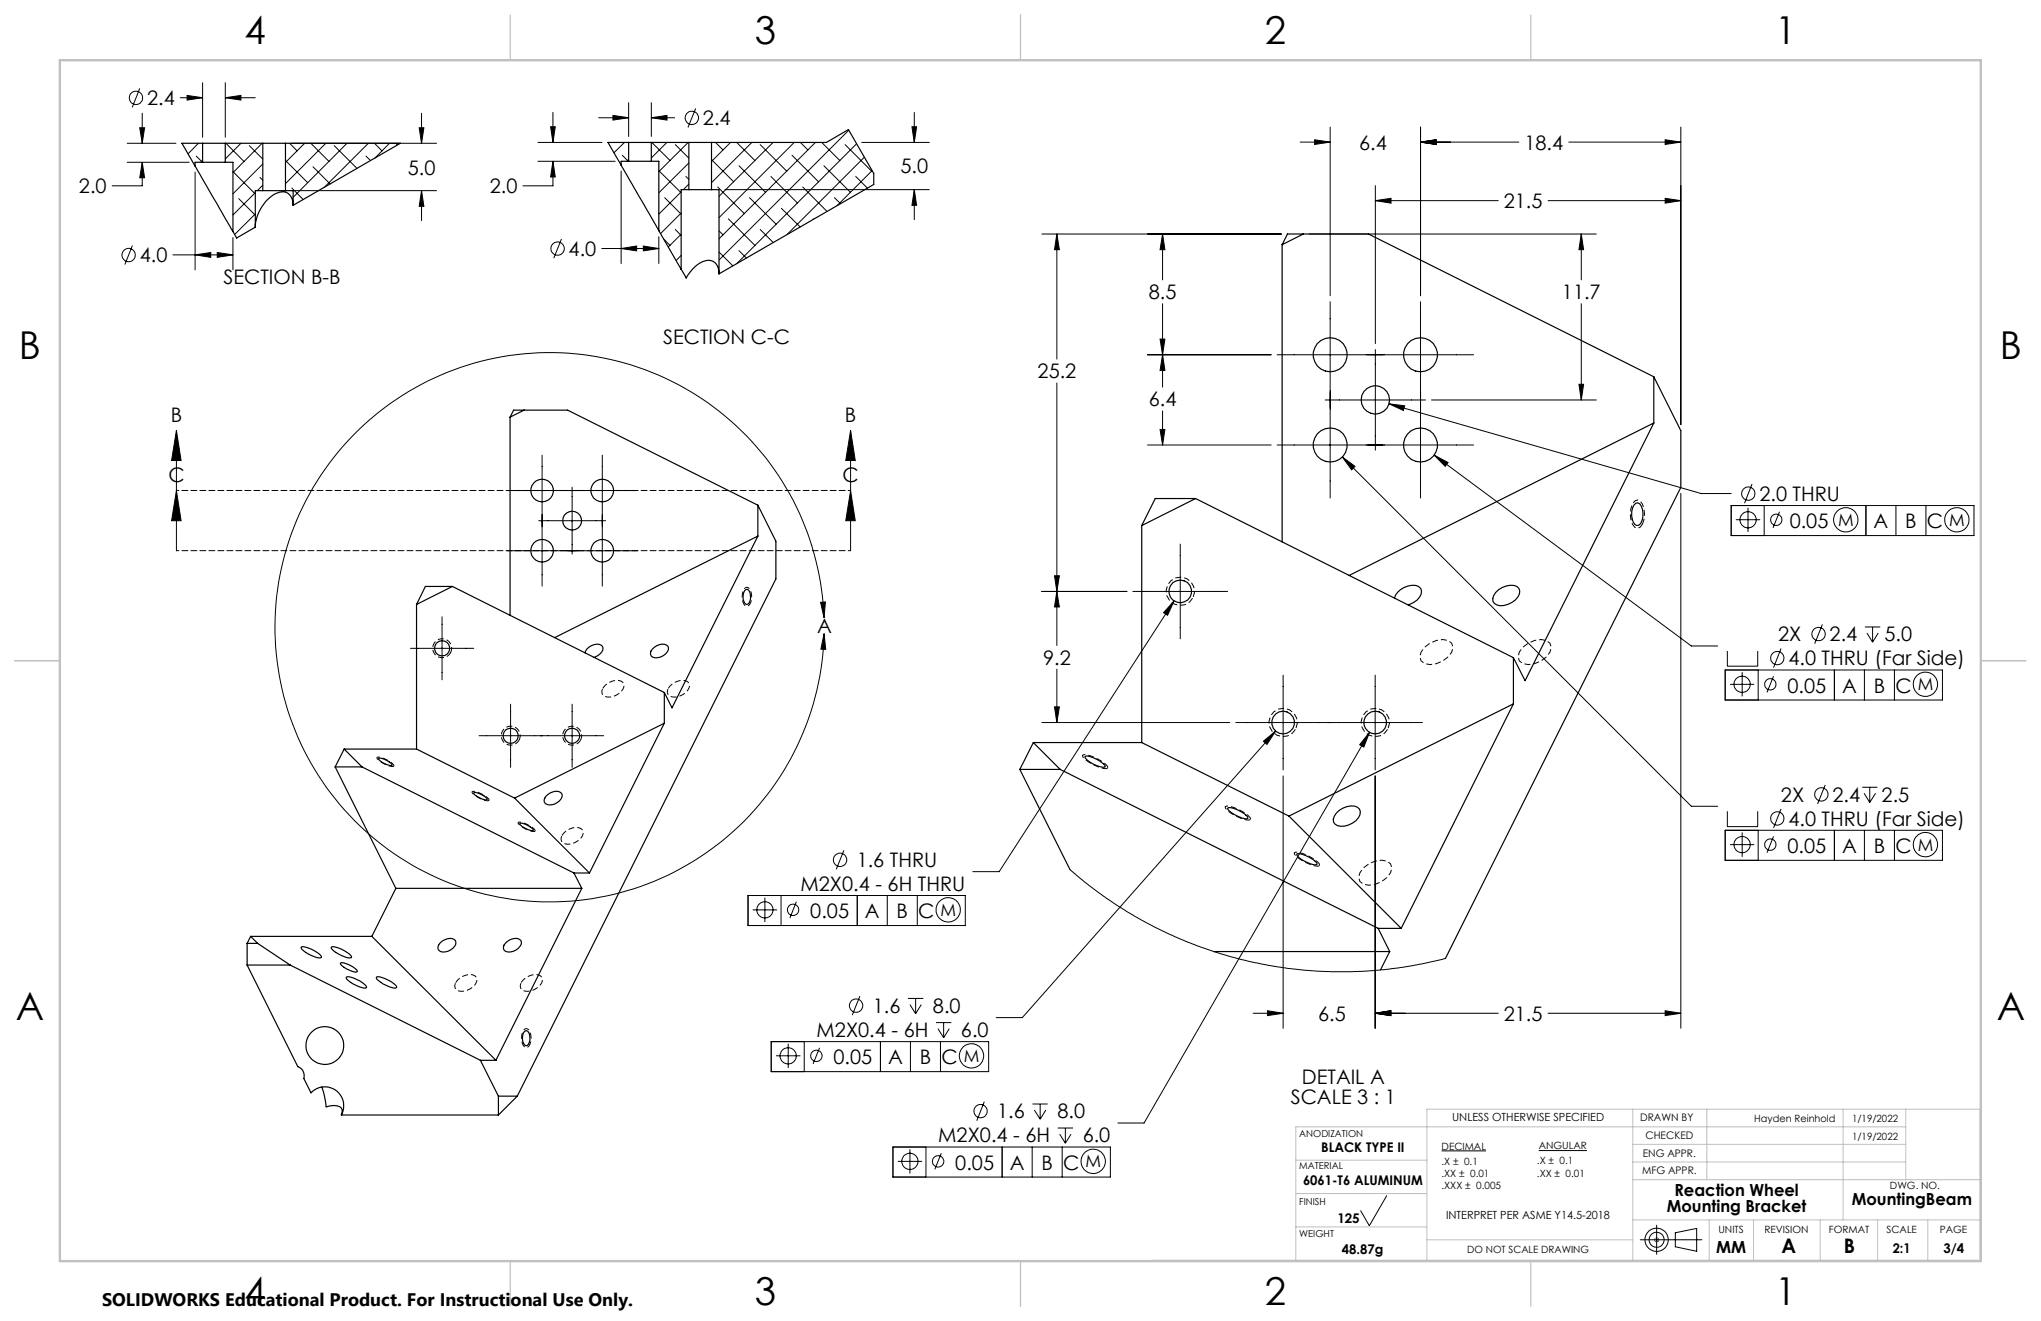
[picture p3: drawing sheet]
<svg xmlns="http://www.w3.org/2000/svg" width="432mm" height="279mm" viewBox="0 0 432 279" stroke-linecap="round" stroke-linejoin="round" font-family="sans-serif">
<g fill="none" stroke="#000" stroke-width=".21">
<path d="M29.6 18.7l-1.6 4M42.9 17.5v11.5M47.7 17.5v11.5M26.9 30.3h10.3M26.9 34.3h13.1M29.6 27h1l-.5 3.3zM30.1 34.3l.5 3.3h-1zM30.1 34.3v5h-6.4M30.1 24v6.3M38.1 20.7h4.8M39.6 20.2l3.3 .5-3.3 .5zM41.3 36.4v20.7"/>
<path d="M41.5 33l1.3 1.3M42 30.3l-2.2 2.2M42.9 33.9l-.4 .4M47.7 20.7l3.3-.5v1zM47.7 20.7h6.3M47.8 30.3l3.8 3.8M49.3 36.3l4.6 4.6M51 30.3l-3.3 3.3M52.7 30.8l2.9 2.9M55 37.5l.6 .6M55.5 30.3l-6.2 6.2M55.6 34.7l-6.3 6.3"/>
<path d="M55.6 39.2l-1.2 1.1M60.4 33.9l4.7 4.7M61.3 30.3l1.6 1.6M61.7 30.3h30.7M61.7 39.8l2.4 2.4M64.5 30.3l-4.1 4.1M65.8 30.3l3.8 3.8M66.2 35.3l3.6 3.6M68.9 30.3l-8.5 8.5M70.7 30.8l4.8 4.8M73.4 30.3l-11.4 11.4M77.4 33l1 1"/>
<path d="M77.9 30.3l-9.3 9.3M79.2 30.3l1.6 1.6M82.4 30.3l-3.1 3.2M83.7 30.3l.4 .4M88.7 27h1l-.5 3.3zM89.2 24v6.3M113.8 30.1h13.6M113.8 34.1h16.3M116.5 26.8h1l-.5 3.3zM117 34.1l.5 3.3h-1zM117 34.1v5.2h-6.4M117 23.8v6.3"/>
<path d="M126.6 24.9h6.4M129.7 24.4l3.3 .5-3.3 .5zM131.4 36.2v19.5M131.7 32.8l1.2 1.3M132.1 30.1l-2.2 2.2M133 21.7v7.2M133 33.7l-.4 .4M137.8 24.9l3.3-.5v1zM137.8 21.7v7.2M137.8 24.9h4.9M137.9 30.1l3.8 3.8M139.4 36.1l4.6 4.6"/>
<path d="M141.1 30.1l-3.3 3.3M142.9 30.6l2.8 2.8M145.1 37.3l.6 .6M145.6 30.1l-6.2 6.2M145.7 34.5l-6.3 6.3M145.7 38.9l-1.1 1.2M147.2 22.9l-1.6 4.1M150.5 33.8l4.7 4.7M151.4 30.1l1.6 1.6M151.8 39.5l5.7 5.7M154.6 30.1l-4.1 4M155.9 30.1l3.8 3.8"/>
<path d="M156.4 35.1l5.6 5.6M159.1 30.1l-8.6 8.5M160.8 30.6l5.6 5.6M163.1 37.3l5.6 5.6M163.5 30.1l-11.4 11.4M167.6 32.8l5.6 5.7M168 30.1l-15.9 15.9M169.3 30.1l1.6 1.6M169.8 39.5l5.2 5.2M172.5 30.1l-20.4 20.4M173.8 30.1l3.9 3.8M174.3 35.1l5.6 5.6"/>
<path d="M178.8 30.6l5.6 5.6M179.6 27.6l-27.5 27.4M181 37.3l2.5 2.5M181.2 30.4l-25.3 25.4M182.3 30.1h14.3M182.8 33.3l-16.3 16.3M184.5 36.1l-7.4 7.4M192.9 26.8h1l-.5 3.3zM193.4 23.8v6.3M275.1 30.1h6.3M278.1 29.6l3.3 .5-3.3 .5zM281.4 26.9v35.6"/>
<path d="M291 39.3v33.4M300.5 26.9v35.6M300.5 30.1h20.8M300.5 30.1l3.3-.5v1zM331.9 30.1h23.7M352.3 29.6l3.3 .5-3.3 .5zM355.6 26.9v62.9M28 51.9l-1.6 4.1M36.6 53.9h12.7M41.3 53.9l3.3-.5v1zM46 53.4l3.3 .5-3.3 .5zM49.3 45.3l.1 .1"/>
<path d="M49.3 50.2v6.9M50.5 42l3.5 3.5M52.7 48.8h.1M54 40.7l-4.7 4.8M54 45.3l-4.4 4.3M61.7 40.3h30.7M89.2 40.3l.5 3.3h-1zM89.2 40.3v6.4M118.8 50.6l-1.6 4M127.3 52.6h12.1M131.4 52.6l3.3-.6v1.1zM136.1 52l3.3 .6-3.3 .5z"/>
<path d="M139.4 50.1v5.6M139.4 45.1l.1 .1M140.5 50.6l1.2 1.3M140.6 41.8l3.5 3.5M142.9 48.5l1.2 1.3M144.1 40.6l-4.7 4.7M144.1 45l-4.3 4.4M144.1 49.5l-2.7 2.7M144.1 54l-1 1.1M152.1 57.8l.1 .1M152.1 53.3l2.9 2.9M152.1 48.8l.9 .9"/>
<path d="M153.4 40.1h43.2M154.1 46.3l5.6 5.6M156.4 53l1.5 1.6M158.6 41.8l5.6 5.6M160.8 48.5l2.8 2.8M165.3 44.1l4 3.9M172 46.3l.1 .1M176.5 41.8l1.3 1.3M193.4 40.1l.5 3.3h-1zM193.4 40.1v6.4M220.4 49.5h50.7M223.6 49.5v26.5"/>
<path d="M223.6 49.5l.5 3.3h-1zM246 49.5v9.7M246 49.5l.5 3.3h-1.1zM277 49.5h60.7M291 42.4h26M291 42.4l3.3-.5v1.1zM327.5 42.4h28.1M334.5 49.5v9.7M334.5 49.5l.5 3.3h-1zM352.3 41.9l3.3 .5-3.3 .6zM242.8 75h26.1M245.4 71.7h1.1l-.5 3.3z"/>
<path d="M246 64.2v17.7M246 75l.5 3.4h-1.1zM270.2 75h41.5M281.4 63.8v41.5M291 73.9v21.3M300.5 63.8v41.5M334.5 64.2v20.4M37.3 91.1l1 6.3h-2zM37.3 91.1v25.4M114.7 96.3v27.7M127.4 96.3v27.7M180 91.1v25.4"/>
<path d="M180 91.1l.9 6.3h-2zM223.6 81v55.5M242.8 94.1h26.1M245.4 90.8h1.1l-.5 3.3zM246 86.9v7.2M270.2 94.1h41.5M280.4 84.6h21.2M284 96.7l73.8 73.8h5.6M284 96.7l2.7 1.9-.7 .8zM293.9 85.4l66 19h6.4M293.9 85.4l3.3 .4-.3 1zM302.9 84.6h34.8"/>
<path d="M303.4 96.3l54.4 40.3h5.6M303.4 96.3l3 1.5-.6 .8zM334 81.3h1l-.5 3.3zM37.3 103.8l1 6.3h-2zM107.2 103.8h27.7M107.2 116.5h27.7M114 110.1h14.1M121 103v14.2M180 103.8l.9 6.3h-2zM249.7 115.1v20M355.6 104.4v113.1M366.3 106.9h51.3v6.4h-51.3z"/>
<path d="M367.2 109.9h5.2M369.8 107.4v5.1M370.7 102.4l-1.6 4M373.2 106.9v6.4M376.5 108.2l-1.4 3.5M394.8 106.9v6.4M401.1 106.9v6.4M407.5 106.9v6.4M86.9 137.1h13.3M93.5 130.5v13.3M173.6 127.4l1-.1-.3 3.4zM174.3 130.7a58.1 58.1 0 0 0-87.4-48.1 58.1 58.1 0 0 0-.7 99.8 58.1 58.1 0 0 0 88.1-46.9v-1.5"/>
<path d="M174.3 134l.4 3.3h-1zM220.4 125.1h18M223.1 121.8h1l-.5 3.3zM223.6 125.1l.5 3.3h-1zM239.7 125.1h20M248.4 127.1l-37 57.3h-5.6M248.4 127.1l-1.4 3-.8-.5zM365.4 137.7v3.2h6.5v-3.2M376.8 137.2l-1.6 4M385.6 132.1l-1.7 4M394.5 132.6h3.3M395 133.9l1.2 1.9"/>
<path d="M396.2 132.6v3.2M397.4 133.9l-1.2 1.9M101.4 155.6h26.3M108 148.9v13.4M121 148.9v13.4M220.4 152.8h39.8M223.1 149.5h1l-.5 3.3zM223.6 141.5v11.3M261.4 152.8h39.6M267.3 156.8l2.6-2.2-1.9 2.8zM269.9 154.6l-53.6 60.6h-5.6M271.5 142.8v20"/>
<path d="M289.7 154.9l-47.7 82.6h-5.5M289.7 154.9l-1.2 3.1-.8-.5zM290.9 142.8v20M365 141.7h46v6.4h-46zM366 144.7h5.1M368.6 142.2v5.1M372 141.7v6.4M375.2 143l-1.4 3.4M388.1 141.7v6.4M394.4 141.7v6.4M400.8 141.7v6.4M178.5 179.8l-1.6 4.1"/>
<path d="M271.5 164.1v53.4M290.9 164.1v53.4M365 175.6h46v6.4h-46zM365.4 171.6v3.2h6.5v-3.2M366 178.6h5.1M368.6 176.1v5.1M372 175.6v6.4M375.2 176.9l-1.4 3.4M376.8 171.1l-1.6 4M386.2 166l-1.7 4M388.1 175.6v6.4M394 166.5h3.2"/>
<path d="M394.4 167.8l1.2 1.9M394.4 175.6v6.4M395.6 166.5v3.2M396.8 167.8l-1.2 1.9M400.8 175.6v6.4M158.3 189.4h45.9v6.4h-45.9zM159.2 192.4h5.2M161.8 189.9v5.1M165.2 189.4v6.4M168.5 190.7l-1.4 3.5M181.4 189.4v6.4M187.7 189.4v6.4"/>
<path d="M194.1 189.4v6.4M226.4 183.9l3.2 2.8 4.4 3.2 4.6 3 5.4 3 4.6 2.3 4.8 1.9 4.9 1.7 5.6 1.5 6.4 1.2 6.1 .7 5.2 .3h4.5l5.5-.3 4.3-.5 4.8-.8 5.1-1.2M181.9 210.7l-1.6 4M192.1 211.2h3.2M192.5 212.5l1.2 1.9M193.7 211.2v3.2M194.9 212.5l-1.2 1.9M198 216.3h3.3M198.4 217.6l1.2 1.9M199.6 216.3v3.2M200.8 217.6l-1.2 1.9M265.1 214.3h6.4"/>
<path d="M268.1 213.8l3.4 .5-3.4 .5zM290.9 214.3h26.1M290.9 214.3l3.4-.5v1zM327.5 214.3h28.1M352.3 213.8l3.3 .5-3.3 .5zM163.2 220.3h46v6.4h-46zM164.2 223.3h5.1M166.8 220.8v5.1M170.1 220.3v6.4M173.4 221.6l-1.4 3.4M186.3 220.3v6.4M192.6 220.3v6.4"/>
<path d="M199 220.3v6.4M208.2 233l-1.5 4M218.4 233.5h3.3M218.8 234.8l1.3 1.9M220.1 233.5v3.2M221.3 234.8l-1.2 1.9M223.8 238.6h3.2M224.2 239.9l1.2 1.9M225.4 238.6v3.2M226.6 239.9l-1.2 1.9M188.9 242.6h46v6.4h-46zM189.9 245.6h5.2"/>
<path d="M192.5 243.1v5.1M195.9 242.6v6.4M199.1 243.9l-1.3 3.4M212 242.6v6.4M218.4 242.6v6.4M224.7 242.6v6.4M293.4 252.9l-3.7 6.4-1.8-3.2M305 243.4h9.4M325.5 243.4h10.2M350.5 259.2v6.1M347 262.2h13M350.1 261.9l.7 .7"/>
<path d="M350.8 261.9l-.7 .7M354.4 260.7l4.6-.9v4.9l-4.6-1z"/>
<circle cx="28.8" cy="20.7" r="1.41"/>
<circle cx="146.4" cy="24.9" r="1.42"/>
<circle cx="27.2" cy="53.9" r="1.4"/>
<circle cx="118" cy="52.6" r="1.41"/>
<circle cx="369.8" cy="109.9" r="1.73"/>
<circle cx="369.9" cy="104.4" r="1.41"/>
<circle cx="375.8" cy="109.9" r="1.2"/>
<circle cx="390.5" cy="109.9" r="2.57"/>
<circle cx="414" cy="109.9" r="2.57"/>
<circle cx="376" cy="139.2" r="1.42"/>
<circle cx="384.7" cy="134.1" r="1.41"/>
<circle cx="368.6" cy="144.7" r="1.71"/>
<circle cx="374.5" cy="144.7" r="1.2"/>
<circle cx="407.3" cy="144.7" r="2.59"/>
<circle cx="368.6" cy="178.6" r="1.71"/>
<circle cx="374.5" cy="178.6" r="1.2"/>
<circle cx="376" cy="173.1" r="1.41"/>
<circle cx="385.3" cy="168" r="1.42"/>
<circle cx="407.4" cy="178.7" r="2.58"/>
<circle cx="161.8" cy="192.4" r="1.72"/>
<circle cx="167.8" cy="192.4" r="1.2"/>
<circle cx="177.7" cy="181.9" r="1.41"/>
<circle cx="200.6" cy="192.4" r="2.57"/>
<circle cx="181.1" cy="212.7" r="1.41"/>
<circle cx="166.7" cy="223.3" r="1.72"/>
<circle cx="172.7" cy="223.3" r="1.2"/>
<circle cx="205.5" cy="223.3" r="2.57"/>
<circle cx="207.5" cy="235" r="1.42"/>
<circle cx="192.5" cy="245.6" r="1.71"/>
<circle cx="198.5" cy="245.6" r="1.2"/>
<circle cx="231.3" cy="245.6" r="2.57"/>
<circle cx="350.5" cy="262.2" r="2.45"/>
<circle cx="350.5" cy="262.2" r="1.59"/>
</g>
<g fill="none" stroke="#c0c0c0" stroke-width=".21">
<path d="M345.4 234.6v32M361.1 234.6v14.9M389.9 234.6v23.4M403.2 238.3h-129.1v28.3M403.2 234.6v14.9M274.1 245.4h27.8M274.1 252.4h27.8M274.1 259.5h27.8M345.4 249.5h73.5M345.4 258h73.5M345.4 242h57.8M345.4 245.8h57.8"/>
<path d="M361.6 258v8.6M371 258v8.6M385.1 258v8.6M397.2 258v8.6M407.8 258v8.6M243.9 266.6h175M301.9 262.2h43.5M350 262.2h1M350.1 261.9l.7 .7M350.5 261.7v1M350.8 261.9l-.7 .7M418.9 265.1v-30.5h-117v32"/>
</g>
<path d="M127.5 145.7a1.24 1.24 0 0 0 .2 1.4 1.24 1.24 0 0 0 1.4 .3 2.97 2.97 0 0 0 2.9-2.6 1.9 1.9 0 0 0-2.8-.6l-1.1 .7-.6 .8M141.4 145.7a1.24 1.24 0 0 0 .1 1.4 1.24 1.24 0 0 0 1.4 .3 2.97 2.97 0 0 0 2.9-2.6 1.9 1.9 0 0 0-2.7-.6l-1.1 .7-.6 .8M118.9 176.8a1.24 1.24 0 0 0 .1 1.4 1.24 1.24 0 0 0 1.5 .3 2.97 2.97 0 0 0 2.9-2.6 1.9 1.9 0 0 0-2.8-.6l-1.1 .7-.6 .8M96.4 207.9a1.24 1.24 0 0 0 .1 1.4 1.24 1.24 0 0 0 1.5 .3 2.97 2.97 0 0 0 2.9-2.6 1.9 1.9 0 0 0-2.8-.6l-1.1 .7-.6 .8M110.2 207.9a1.24 1.24 0 0 0 .2 1.4 1.24 1.24 0 0 0 1.4 .3 2.97 2.97 0 0 0 2.9-2.6 1.9 1.9 0 0 0-2.7-.6l-1.2 .7-.6 .8" fill="none" stroke="#000" stroke-width=".21" stroke-dasharray="1.3 .6" stroke-dashoffset="-.1" stroke-linecap="butt"/>
<path d="M347.5 110.9l-.5 .6-.6 .2-.6-.2a4.6 4.6 0 0 1 0-5.5l.6-.3 .6 .3a4.6 4.6 0 0 1 .5 4.9M95.3 138a2 2 0 0 1-3.4 .3 2 2 0 0 1 1.4-3.2 2 2 0 0 1 2.1 2.7l-.1 .2M109.8 156.5a2 2 0 0 1-3.4 .3 2 2 0 0 1 1.4-3.2 2 2 0 0 1 2.1 2.7l-.1 .2M122.8 156.5a2 2 0 0 1-3.4 .3 2 2 0 0 1 1.4-3.2 2 2 0 0 1 2.1 2.7l-.1 .2" fill="none" stroke="#000" stroke-width=".21" stroke-dasharray="1.3 .6" stroke-dashoffset=".1" stroke-linecap="butt"/>
<path d="M83.3 162a4.4 4.4 0 0 1-3.4-1.4l-.1-.1a.26 .26 0 0 1 0-.4 .26 .26 0 0 1 .4 0l.6 .2a4 4 0 0 1 2.5 1.7M103.5 169.3a4.4 4.4 0 0 1-3.4-1.4l-.2-.2a.26 .26 0 0 1 .1-.3 .26 .26 0 0 1 .3 0l.6 .1a4 4 0 0 1 2.6 1.8M113.2 175.8a4.4 4.4 0 0 1-3.4-1.4l-.1-.2a.26 .26 0 0 1 0-.3 .26 .26 0 0 1 .4 0l.6 .1a4 4 0 0 1 2.5 1.8" fill="none" stroke="#000" stroke-width=".21" stroke-dasharray="1.3 .6" stroke-dashoffset=".2" stroke-linecap="butt"/>
<path d="M158.7 127.6a.77 .77 0 0 1-.8 .6 .77 .77 0 0 1-.7-.8 2.79 2.79 0 0 1 .6-3.1 1.38 1.38 0 0 1 1.2 1.7l-.3 1.6M300.6 137.9l-.2 1 .3 .9a3.7 3.7 0 0 0 4.6 0l1.1-.9 .7-1 .3-1-.3-.9a3.7 3.7 0 0 0-4.6 0l-1.1 .9-.8 1M321.4 137.9l-.2 1 .2 .9a3.7 3.7 0 0 0 4.6 0l1.2-.9 .7-1 .3-1-.3-.9a3.7 3.7 0 0 0-4.6 0l-1.1 .9-.8 1M287.7 184.6l-.3 1 .3 .9a3.7 3.7 0 0 0 4.6 0l1.1-.9 .8-1 .3-1-.3-.9a3.7 3.7 0 0 0-4.6 0l-1.1 .9-.8 1M112.1 221a.77 .77 0 0 1-.9 .6 .77 .77 0 0 1-.7-.9 2.79 2.79 0 0 1 .7-3.1 1.38 1.38 0 0 1 1.1 1.7l-.2 1.7" fill="none" stroke="#000" stroke-width=".21" stroke-dasharray="1.3 .6" stroke-dashoffset=".6" stroke-linecap="butt"/>
<path d="M252.4 126.4a3 3 0 0 1-5 .6 3 3 0 0 1 1.4-4.8 3 3 0 0 1 3.9 3.1l-.3 1.1M274.1 154.1a3 3 0 0 1-4.9 .7 3 3 0 0 1 1.3-4.8 3 3 0 0 1 4 3l-.4 1.1M293.6 154.1a3 3 0 0 1-4.9 .7 3 3 0 0 1 1.3-4.8 3 3 0 0 1 4 3l-.4 1.1" fill="none" stroke="#000" stroke-width=".21" stroke-dasharray="1.3 .6" stroke-dashoffset="-.2" stroke-linecap="butt"/>
<path d="M234.4 162.4a3.6 3.6 0 0 1-3-.6 3.6 3.6 0 0 1-2.4-2 3.6 3.6 0 0 1 3 .6 3.6 3.6 0 0 1 2.4 2M264.6 173.3a3.6 3.6 0 0 1-3-.7 3.6 3.6 0 0 1-2.4-2 3.6 3.6 0 0 1 3 .7 3.6 3.6 0 0 1 2.4 2M279.2 183.1a3.6 3.6 0 0 1-3-.7 3.6 3.6 0 0 1-2.4-2 3.6 3.6 0 0 1 3 .6 3.6 3.6 0 0 1 2.4 2.1" fill="none" stroke="#000" stroke-width=".21" stroke-dasharray="1.3 .6" stroke-linecap="butt"/>
<path d="M180 103.7h-142.7M180 116.5h-142.7" fill="none" stroke="#000" stroke-width=".21" stroke-dasharray="1.3 .6" stroke-dashoffset=".8"/>
<path d="M418.9 234.6v32" fill="none" stroke="#c0c0c0" stroke-width=".21" stroke-dasharray="15.2 1.3 1.3 1.3" stroke-dashoffset="1.2"/>
<path d="M108 3.2v9.5M215.9 3.2v9.5M323.8 3.2v9.5M3.1 139.7h9.6M419.1 139.7h9.5M108 266.7v9.6M215.9 266.7v9.6M323.8 266.7v9.6" fill="none" stroke="#c0c0c0" stroke-width=".25"/>
<path d="M12.7 12.7h406.4v254h-406.4z" fill="none" stroke="#c0c0c0" stroke-width=".5"/>
<g fill="#000">
<path d="M129.7 24.4l3.3 .5-3.3 .5zM137.8 24.9l3.3-.5v1zM131.4 52.6l3.3-.6v1.1zM136.1 52l3.3 .6-3.3 .5zM192.9 26.8h1l-.5 3.3zM193.4 40.1l.5 3.3h-1zM116.5 26.8h1l-.5 3.3zM117 34.1l.5 3.3h-1z"/>
<path d="M41.3 53.9l3.3-.5v1zM46 53.4l3.3 .5-3.3 .5zM39.6 20.2l3.3 .5-3.3 .5zM47.7 20.7l3.3-.5v1zM88.7 27h1l-.5 3.3zM89.2 40.3l.5 3.3h-1zM29.6 27h1l-.5 3.3zM30.1 34.3l.5 3.3h-1z"/>
<path d="M246 49.5l.5 3.3h-1.1zM245.4 71.7h1.1l-.5 3.3zM246 75l.5 3.4h-1.1zM245.4 90.8h1.1l-.5 3.3zM278.1 29.6l3.3 .5-3.3 .5zM300.5 30.1l3.3-.5v1zM300.5 30.1l3.3-.5v1zM352.3 29.6l3.3 .5-3.3 .5zM334 81.3h1l-.5 3.3zM334.5 49.5l.5 3.3h-1zM291 42.4l3.3-.5v1.1zM352.3 41.9l3.3 .5-3.3 .6zM293.9 85.4l3 1.4 .3-1zM303.4 96.3l2.4 2.3 .6-.8zM284 96.7l2 2.7 .7-.8zM268.1 213.8l3.4 .5-3.4 .5zM290.9 214.3l3.4-.5v1zM290.9 214.3l3.4-.5v1zM352.3 213.8l3.3 .5-3.3 .5zM223.1 149.5h1l-.5 3.3zM223.6 125.1l.5 3.3h-1zM223.1 121.8h1l-.5 3.3zM223.6 49.5l.5 3.3h-1zM267.3 156.8l.7 .6 1.9-2.8zM289.7 154.9l-2 2.6 .8 .5zM248.4 127.1l-2.2 2.5 .8 .5z"/>
<path d="M173.6 127.4l1-.1-.3 3.4zM174.3 134l.4 3.3h-1zM180 91.1l.9 6.3h-2zM37.3 91.1l1 6.3h-2zM180 103.8l.9 6.3h-2zM37.3 103.8l1 6.3h-2z"/>
</g>
<g fill="none" stroke="#000" stroke-width=".25">
<path d="M41.3 35.1l8 13.9M42.9 34.3h4.8M42.9 30.3h4.8M42.9 34.3h-1.6v.8M42.9 30.3h-4.4l2.8 4.8M42.9 30.3v4M47.7 30.3v4M47.7 34.3h1.6v14.7M47.7 30.3h7.9M55.6 30.3h4.8M55.6 30.3v10M60.4 30.3h24.3l-22.7 13.1"/>
<path d="M60.4 30.3v10M131.4 34.9l8 13.9M133 34.1h4.8M133 30.1h4.8M133 30.1h-4.4l2.8 4.8M133 34.1h-1.6v.8M133 30.1v4M137.8 30.1v4M137.8 30.1h7.9M137.8 34.1h1.6v14.7M145.7 30.1h4.8M145.7 30.1v10"/>
<path d="M150.5 30.1h24.3l4.7-2.7 5.4 9.3v2.3l-32.8 18.9M150.5 30.1v10M54 48l-3.9 2.3-.8-1.3M55.6 40.3h4.8M55.6 40.3h-1.6v7.7M60.4 40.3h1.6v3.1M62 43.4a2.37 2.37 0 0 0-.8-2.3 2.37 2.37 0 0 0-2.5-.3 8.5 8.5 0 0 0-4.7 7.2M139.4 48.8l4.7 8.2M144.1 57l1.1 1.8a6.2 6.2 0 0 1 4.9-3.7 2.45 2.45 0 0 1 2 2.8M145.7 40.1h4.8M145.7 40.1h-1.6v16.9M150.5 40.1h1.6v17.8"/>
<path d="M271.3 51.8l1.1-2.3h17.1l60.4 30.2M271.3 51.8v62.8M275.7 49.5l-4.4 2.3M349.9 79.7v9.8M349.9 79.7l5.7 11.4v12l-49.8 99.6M107.9 88.2l.8-1.5h11.4l40.2 20.2M107.9 88.2v41.9M110.9 86.7l-3 1.5M349.9 89.5l-27.2 54.5-2.5-4.9M349.9 89.5l-64.5 32.2M160.3 113.4l-18.1 36.3-1.7-3.2M160.3 106.9v6.5"/>
<path d="M160.3 106.9l3.8 7.6v7.9l-54.7 109.4M160.3 113.4l-43 21.5M241.5 111.2v45.9M252.9 105.4l67.3 33.7M252.9 105.4l-11.4 5.8M252.9 105.4h-8.5l-2.9 5.8M345.7 106.8l.4-.4h.4a2.24 2.24 0 0 1 1.1 2.1 2.91 2.91 0 0 1-.9 2.6l-.4 .1a2.24 2.24 0 0 1-1.1-2.2l.2-1.6zM88.1 127.8v30.6M95.7 124l44.8 22.5M95.7 124l-7.6 3.8M95.7 124h-5.7l-1.9 3.8M123.8 138.1a2.69 2.69 0 0 1 3.4-1.6 1.09 1.09 0 0 1-.3 1.8l-1.2 .7"/>
<path d="M138 137.3a2.45 2.45 0 0 1 3.3-.6 2.09 2.09 0 0 1-2.1 2.4 1.09 1.09 0 0 1-1.4-.4 1.09 1.09 0 0 1 .2-1.4zM157.6 124.9l.5-.3a2.25 2.25 0 0 1 .1 3.2h-.3a2.12 2.12 0 0 1-.3-2.9zM295 126.5a4 4 0 0 1 5.1-2.4 1.43 1.43 0 0 1 .3 2.2 4.8 4.8 0 0 1-2.5 1.7M316.4 125.3a4.1 4.1 0 0 1 4.6-1.2 1.46 1.46 0 0 1 .1 2.2 4.3 4.3 0 0 1-4.4 1.7 1.28 1.28 0 0 1-.7-2.1zM320.2 139.1v9.8M72.8 158.4l3.8 3.8M72.8 158.4h15.3M72.8 158.4l-1.9 3.8M88.1 158.4l20.8 10.4M140.5 153l-15.8 31.6M140.5 146.5v6.5M140.5 153l-31.6 15.8"/>
<path d="M218.6 157.1l5.7 5.6M218.6 157.1h22.9M218.6 157.1l-2.8 5.6M241.5 157.1l31.2 15.5M320.2 148.9l-23.8 47.5M320.2 148.9l-47.5 23.7M70.9 162.2h5.7M70.9 162.2l12.8 25.7M76.6 162.2l44.8 22.4M80.1 160.4a2.9 2.9 0 0 1 2.6 1l.3 .4a2.97 2.97 0 0 1-2.6-.9zM100.3 167.6a3.9 3.9 0 0 1 2.8 1.5 2.61 2.61 0 0 1-2.2-.7l-.6-.5zM108.9 168.8l15.8 15.8"/>
<path d="M110 174.2a2.61 2.61 0 0 1 2.2 .7l.7 .7a2.97 2.97 0 0 1-2.7-1zM115.5 168.4a2.69 2.69 0 0 1 3-.8 .9 .9 0 0 1 .2 1.4 2.58 2.58 0 0 1-3.3 .9 1.09 1.09 0 0 1 .1-1.5zM215.8 162.7h8.5M215.8 162.7l10.6 21.2M224.3 162.7l67.3 33.7M229.5 160.1a1.92 1.92 0 0 1 2 .2l.7 .4a3.2 3.2 0 0 1 1.7 1.4 1.99 1.99 0 0 1-2-.2 4.5 4.5 0 0 1-2.4-1.8zM259.7 171a1.93 1.93 0 0 1 1.9 .2 4.5 4.5 0 0 1 2.4 1.8 1.86 1.86 0 0 1-1.9-.2 4.6 4.6 0 0 1-2.4-1.8zM272.7 172.6l23.7 23.8M282.7 172a4.1 4.1 0 0 1 4.5-1.3 1.43 1.43 0 0 1 .2 2.2 4.3 4.3 0 0 1-4.4 1.7 1.28 1.28 0 0 1-.7-2zM52.3 199.5v4.6M52.3 199.5h2.2M53 198h25.7"/>
<path d="M53 198l1.5 1.5M53 198l-.7 1.5M54.5 199.5l6.9 4.6M78.7 198l26.2 26.3M83.7 187.9h39.4M83.7 187.9l-5 10.1M93.1 199.5a2.69 2.69 0 0 1 3-.8 1.09 1.09 0 0 1-.3 1.9 2.41 2.41 0 0 1-2.9 .4 1.09 1.09 0 0 1 .2-1.5zM106.9 199.5a2.45 2.45 0 0 1 3.3-.6 2.09 2.09 0 0 1-2.1 2.4 1.09 1.09 0 0 1-1.4-.3 1.09 1.09 0 0 1 .2-1.5zM121.4 184.6l1.7 3.3M121.4 184.6h3.3M123.1 187.9l-18.2 36.4M274.3 180.7a1.92 1.92 0 0 1 2 .3l.7 .3a2.82 2.82 0 0 1 1.7 1.5 1.92 1.92 0 0 1-2-.3 4.5 4.5 0 0 1-2.4-1.8z"/>
<path d="M291.6 196.4l2.4 4.9M291.6 196.4h4.8M52.3 204.1l10.7 21.5a2.04 2.04 0 0 1 1.3 2.5l1.5 3a4 4 0 0 1 5.3-.5 4 4 0 0 1 1.1 5.2M52.3 204.1h9.1M61.4 204.1l40.2 20.2M63.7 200.3a4.2 4.2 0 0 1 3.4 1.1 1.29 1.29 0 0 1 .9 1.1 5.8 5.8 0 0 1-4.3-2zM70.1 200.3a4.1 4.1 0 0 1 3.3 1.1 1.46 1.46 0 0 1 1 1.1 5.7 5.7 0 0 1-4.3-2zM72.1 203.7a4.7 4.7 0 0 1 3.5 1.7l-.1 .2a5 5 0 0 1-3.5-1.8zM73.3 206.7a3.8 3.8 0 0 1 2.8 .7l.5 .4a1.46 1.46 0 0 1 .9 1.1 3.8 3.8 0 0 1-2.7-.8l-.6-.3a1.29 1.29 0 0 1-.9-1.1zM79.6 206.7a3.8 3.8 0 0 1 2.8 .7l.6 .4a1.29 1.29 0 0 1 .9 1.1 3.8 3.8 0 0 1-2.8-.8l-.5-.3a1.27 1.27 0 0 1-1-1.1zM110.9 218.3l.5-.3a2.24 2.24 0 0 1 .1 3.1 .81 .81 0 0 1-.9-.8 2.84 2.84 0 0 1 .3-2zM256.8 201.3h37.2"/>
<path d="M294 201.3l-1.9 3.8M68.1 229.9l.6 2 .3 2.2a3.4 3.4 0 0 1 3.2 .3l.2 .3-.2 1.1M72.2 235.8h33.2M101.6 224.3h3.3M101.6 224.3l3.8 7.5M105.4 231.8v4M105.4 231.8h4M109.4 231.8l-4 4"/>
<circle cx="281.4" cy="75" r="3.6"/>
<circle cx="300.5" cy="75" r="3.6"/>
<circle cx="281.4" cy="94.1" r="3.6"/>
<circle cx="291" cy="84.6" r="2.99"/>
<circle cx="300.5" cy="94.1" r="3.6"/>
<circle cx="114.7" cy="116.5" r="2.4"/>
<circle cx="114.7" cy="103.8" r="2.39"/>
<circle cx="121" cy="110.1" r="2"/>
<circle cx="127.4" cy="116.5" r="2.41"/>
<circle cx="127.4" cy="103.8" r="2.4"/>
<circle cx="93.5" cy="137.1" r="1.6"/>
<circle cx="249.7" cy="125.1" r="2.4"/>
<circle cx="108" cy="155.6" r="1.6"/>
<circle cx="121" cy="155.6" r="1.59"/>
<circle cx="271.5" cy="152.8" r="2.39"/>
<circle cx="290.9" cy="152.8" r="2.41"/>
<circle cx="68.7" cy="221.1" r="4"/>
</g>
<g font-size="8.1">
<text x="51.7" y="9.3">4</text>
<text x="159.7" y="9.3">3</text>
<text x="267.6" y="9.3">2</text>
<text x="375.6" y="9.3">1</text>
<text x="4" y="76">B</text>
<text x="423.1" y="76">B</text>
<text x="3.3" y="215.7">A</text>
<text x="422.4" y="215.7">A</text>
<text x="51.7" y="276">4</text>
<text x="159.7" y="276">3</text>
<text x="267.6" y="276">2</text>
<text x="375.6" y="276">1</text>
</g>
<g font-size="4.2">
<text x="31.1" y="22.2">2.4</text>
<text x="148.7" y="26.5">2.4</text>
<text x="287.5" y="31.6">6.4</text>
<text x="322.5" y="31.6">18.4</text>
<text x="16.7" y="40.9">2.0</text>
<text x="86.3" y="37.1">5.0</text>
<text x="103.6" y="40.9">2.0</text>
<text x="190.5" y="36.6">5.0</text>
<text x="318.1" y="44">21.5</text>
<text x="29.6" y="55.5">4.0</text>
<text x="120.3" y="54.1">4.0</text>
<text x="47.3" y="60.1">SECTION B-B</text>
<text x="243" y="63.3">8.5</text>
<text x="330.4" y="63.3">11.7</text>
<text x="140.3" y="72.7">SECTION C-C</text>
<text x="219.5" y="80">25.2</text>
<text x="36.1" y="89.3">B</text>
<text x="178.8" y="89.3">B</text>
<text x="243" y="86">6.4</text>
<text x="35.6" y="102">C</text>
<text x="178.3" y="102">C</text>
<text x="372.2" y="105.9">2.0 THRU</text>
<text x="378.6" y="111.7">0.05</text>
<text x="396.4" y="111.7">A</text>
<text x="403.1" y="111.7">B</text>
<text x="407.7" y="111.7">C</text>
<text x="172.9" y="133.9">A</text>
<text x="376.2" y="135.6">2X</text>
<text x="387.1" y="135.6">2.4</text>
<text x="398.7" y="135.6">5.0</text>
<text x="220.7" y="140.6">9.2</text>
<text x="378.4" y="140.7">4.0 THRU (Far Side)</text>
<text x="378.2" y="146.5">0.05</text>
<text x="389.7" y="146.5">A</text>
<text x="396.4" y="146.5">B</text>
<text x="401" y="146.5">C</text>
<text x="376.8" y="169.6">2X</text>
<text x="387.7" y="169.6">2.4</text>
<text x="398.1" y="169.6">2.5</text>
<text x="378.4" y="174.6">4.0 THRU (Far Side)</text>
<text x="181.2" y="183.4">1.6 THRU</text>
<text x="378.2" y="180.4">0.05</text>
<text x="389.7" y="180.4">A</text>
<text x="396.4" y="180.4">B</text>
<text x="401" y="180.4">C</text>
<text x="169.4" y="188.5">M2X0.4 - 6H THRU</text>
<text x="171.4" y="194.2">0.05</text>
<text x="183" y="194.2">A</text>
<text x="189.7" y="194.2">B</text>
<text x="194.3" y="194.2">C</text>
<text x="184.6" y="214.2">1.6</text>
<text x="197.4" y="214.2">8.0</text>
<text x="278.9" y="215.9">6.5</text>
<text x="318.1" y="215.9">21.5</text>
<text x="172.8" y="219.3">M2X0.4 - 6H</text>
<text x="203.3" y="219.3">6.0</text>
<text x="176.4" y="225.1">0.05</text>
<text x="187.9" y="225.1">A</text>
<text x="194.6" y="225.1">B</text>
<text x="199.2" y="225.1">C</text>
<text x="273.1" y="233.4">SCALE 3 : 1</text>
<text x="275.4" y="229.2">DETAIL A</text>
<text x="211" y="236.5">1.6</text>
<text x="223.7" y="236.5">8.0</text>
<text x="198.5" y="241.6">M2X0.4 - 6H</text>
<text x="229.1" y="241.6">6.0</text>
<text x="202.1" y="247.4">0.05</text>
<text x="213.7" y="247.4">A</text>
<text x="220.4" y="247.4">B</text>
<text x="224.9" y="247.4">C</text>
<text x="376.9" y="265">A</text>
<text x="390.1" y="265">B</text>
</g>
<text font-size="3.8" x="21.6" y="276.3">SOLIDWORKS Educational Product. For Instructional Use Only.</text>
<g font-size="3.6">
<text x="388.9" y="111.2">M</text>
<text x="412.4" y="111.2">M</text>
<text x="405.7" y="146">M</text>
<text x="405.7" y="179.9">M</text>
<text x="199" y="193.7">M</text>
<text x="203.9" y="224.6">M</text>
<text x="229.6" y="246.9">M</text>
</g>
<g font-size="3.5">
<text x="352.6" y="256.4">Mounting Bracket</text>
<text x="354.3" y="252.9">Reaction Wheel</text>
<text x="391.8" y="254.8">MountingBeam</text>
<text x="363.1" y="265">MM</text>
</g>
<g font-size="2.8">
<text x="279.5" y="243.7">BLACK TYPE II</text>
<text x="275.7" y="250.7">6061-T6 ALUMINUM</text>
<text x="282.9" y="258.6">125</text>
<text x="283.9" y="265.3">48.87g</text>
<text x="400.5" y="265">2:1</text>
<text x="411.2" y="265">3/4</text>
</g>
<g font-size="2.4">
<text x="307.2" y="237.2">UNLESS OTHERWISE SPECIFIED</text>
<text x="305.9" y="257.8">INTERPRET PER ASME Y14.5-2018</text>
</g>
<g font-size="2.2">
<text x="347" y="237.2">DRAWN BY</text>
<text x="347.6" y="244.7">ENG APPR.</text>
<text x="348.1" y="240.9">CHECKED</text>
<text x="347.4" y="248.4">MFG APPR.</text>
</g>
<g font-size="2.1">
<text x="371.1" y="237.4">Hayden Reinhold</text>
<text x="391.8" y="237.4">1/19/2022</text>
<text x="305" y="243.2">DECIMAL</text>
<text x="325.5" y="243.1">ANGULAR</text>
<text x="391.8" y="241.1">1/19/2022</text>
<text x="304.9" y="246.3">.X ± 0.1</text>
<text x="304.9" y="248.9">.XX ± 0.01</text>
<text x="304.9" y="251.5">.XXX ± 0.005</text>
<text x="325.2" y="246.2">.X ± 0.1</text>
<text x="325.2" y="248.9">.XX ± 0.01</text>
<text x="399.8" y="251.5">DWG. NO.</text>
<text x="363.5" y="260.7">UNITS</text>
<text x="373.3" y="260.7">REVISION</text>
<text x="386.9" y="260.7">FORMAT</text>
<text x="399.1" y="260.7">SCALE</text>
<text x="410.4" y="260.7">PAGE</text>
<text x="310.4" y="265">DO NOT SCALE DRAWING</text>
</g>
<g font-size="2">
<text x="274.9" y="240.6">ANODIZATION</text>
<text x="274.9" y="247.3">MATERIAL</text>
<text x="274.9" y="254.8">FINISH</text>
<text x="274.9" y="261.7">WEIGHT</text>
</g>
</svg>
